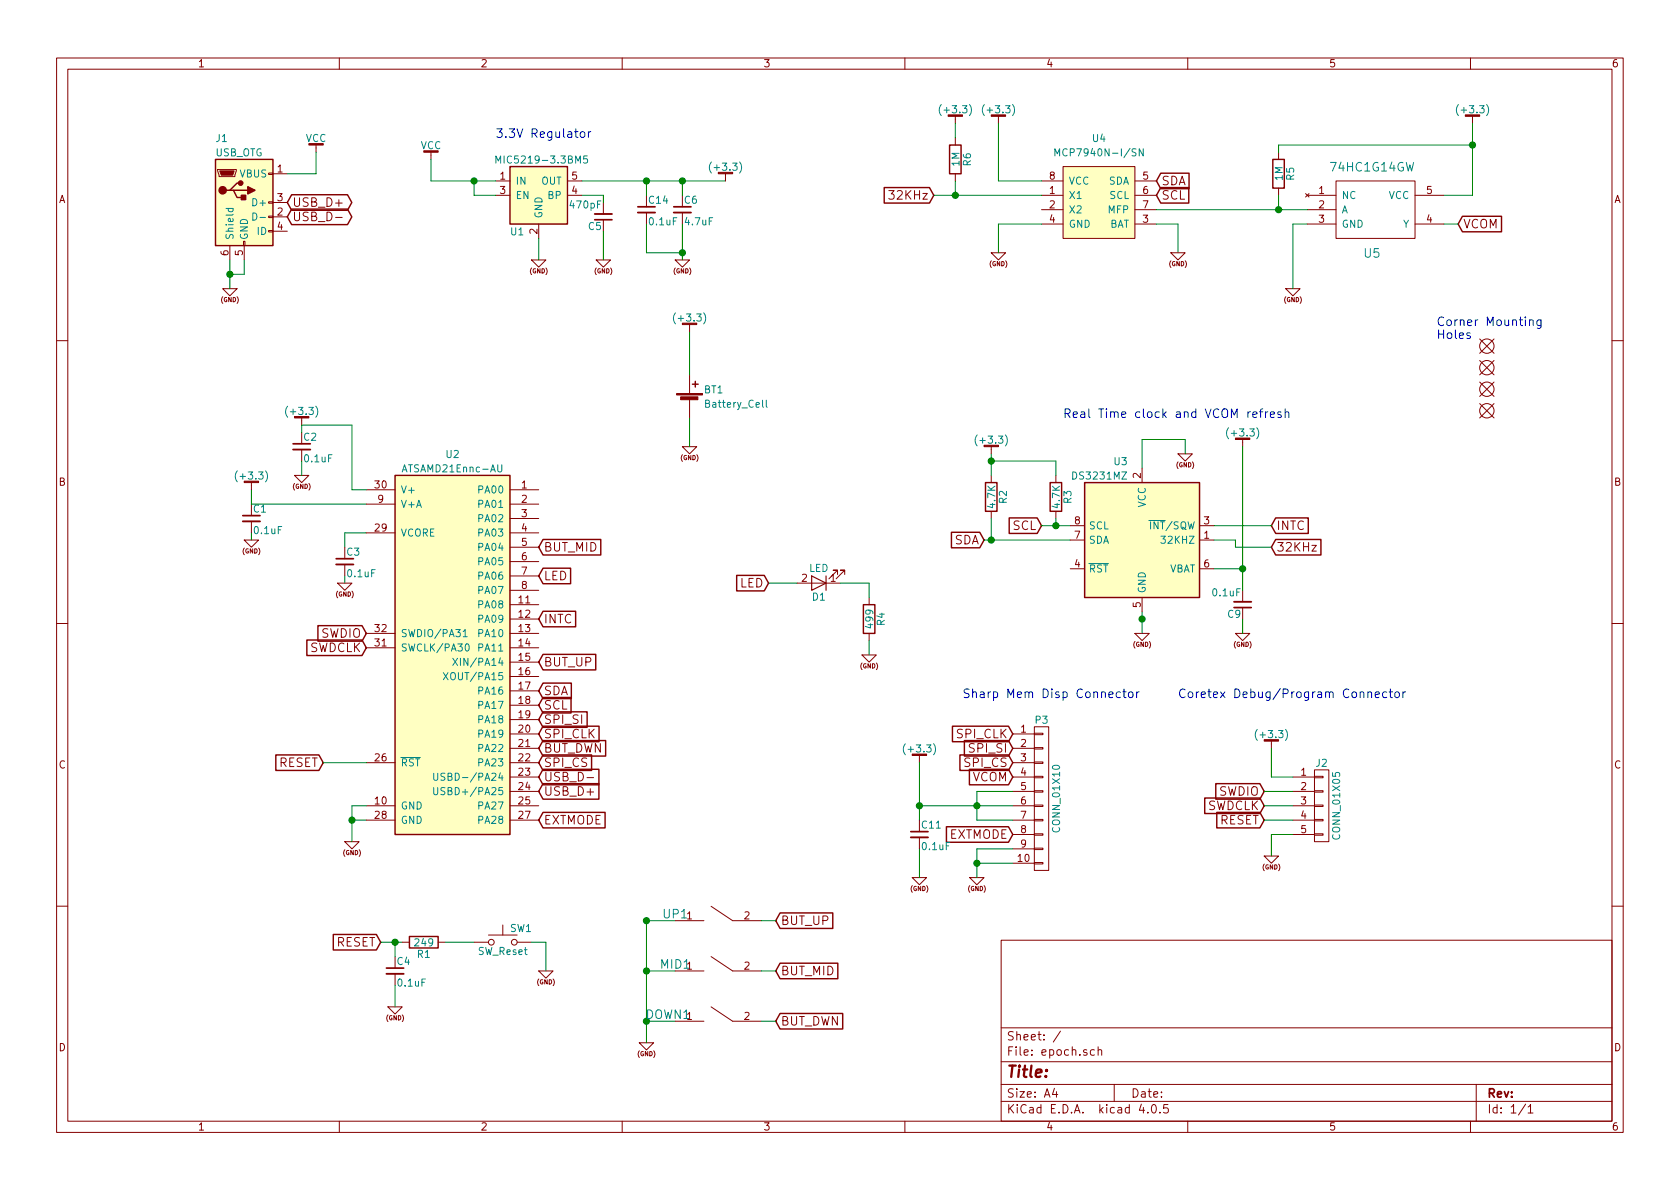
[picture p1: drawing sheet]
<svg xmlns="http://www.w3.org/2000/svg" width="297mm" height="210mm" viewBox="0 0 297 210" stroke-linecap="round" stroke-linejoin="round" font-family="sans-serif">
<g fill="none" stroke="#840000" stroke-width=".18">
<path d="M10 10.3h277v189.9h-277zM12 12.2h273v186.1h-273zM60 10.3v1.9M110 10.3v1.9M160 10.3v1.9M210 10.3v1.9M260 10.3v1.9M38.5 30h3.3v.2l-.3 1h-2.8zM47.5 38.2h.8v.3h-.8zM47.5 35.7h.8v.2h-.8zM47.5 30.6h.8v.3h-.8zM48.3 30.7h2.5"/>
<path d="M48.3 38.3h2.5M48.3 35.8h2.5M55.9 25.6v1.3M59.3 38.4h1.2M76.2 26.9v1.3M87.6 32h2.6M87.6 34.5h2.6M95.2 39.6v2.6M100.3 32h2.6M100.3 34.5h2.6M106.7 35.8v2M114.3 37.6v2"/>
<path d="M120.6 37.6v2M128.3 30.7v1.3M168.9 20.6v1.2M168.9 24.4v1.2M168.9 30.7v1.3M176.5 20.6v1.2M184.1 32h3.9M184.1 34.5h3.9M184.1 37.1h3.9M184.1 39.6h3.9M188 29.5h12.7v12.7h-12.7zM200.7 32h3.8"/>
<path d="M200.7 34.5h3.8M200.7 37.1h3.8M200.7 39.6h3.8M226.1 26.9v1.3M226.1 33.3v1.2M230.8 34.2l.6 .6M231.1 34.5h5.1M231.1 37.1h5.1M231.1 39.6h5.1M231.4 34.2l-.6 .6M236.2 32h14v10.2h-14zM250.2 34.5h5.1"/>
<path d="M250.2 39.6h5.1M260.3 20.6v1.2M39.4 51h2.5l-1.3 1.3zM40.6 43.4v2.6M43.1 42.7h.2v.7h-.2zM43.2 43.4v2.6M47.5 40.8h.8v.2h-.8zM48.3 40.9h2.5M94 46h2.5l-1.3 1.2zM105.4 46h2.5l-1.2 1.2zM119.4 46h2.5l-1.3 1.2zM121.9 57.4v1.3"/>
<path d="M175.3 44.7h2.5l-1.3 1.3zM207 44.7h2.5l-1.2 1.3zM227.3 51h2.6l-1.3 1.3zM261.6 59.9l2.6 2.6M264.2 59.9l-2.6 2.6M10 60.2h2M53.3 73.9v1.3M53.3 79.5v2M120.6 79h2.6l-1.3 1.3zM121.9 66.3v3.3M121.9 70.6v3.3M175.3 79v1.3"/>
<path d="M219.7 77.7v1.3M261.6 63.7l2.6 2.6M261.6 67.6l2.6 2.5M261.6 71.4l2.6 2.5M264.2 63.7l-2.6 2.6M264.2 67.6l-2.6 2.5M264.2 71.4l-2.6 2.5M285 60.2h2M43.2 95.5h2.5l-1.3 1.3zM44.4 85.3v1.3M44.4 92.2v2M52.1 84.1h2.5l-1.3 1.2z"/>
<path d="M61 99.8v2M64.8 86.6h5M64.8 89.1h5M64.8 94.2h5M90.2 86.6h5M90.2 89.1h5M90.2 91.7h5M90.2 94.2h5M90.2 96.8h5M90.2 99.3h5M175.3 84.1v1.2M175.3 90.4v1.3"/>
<path d="M186.7 84.1v1.2M186.7 90.4v1.3M189.2 95.5h2.6M189.2 93h2.6M201.9 82.8v2.5M208.3 80.3h2.5l-1.3 1.2zM212.1 95.5h2.5M212.1 93h2.5M10 110.3h2M59.7 103.1h2.5l-1.2 1.3zM64.8 114.5h5M64.8 112h5"/>
<path d="M90.2 101.8h5M90.2 104.4h5M90.2 106.9h5M90.2 114.5h5M90.2 109.5h5M90.2 112h5M90.2 117.1h5M90.2 119.6h5M141 103.1h7.6M148.1 101.6v-.8h-.8h.8l-1.5 1.6M149.4 101.6v-.8h-.8h.8l-1.6 1.6M152.4 115.8h2.5l-1.2 1.3z"/>
<path d="M153.7 105.7v1.2M153.7 112v1.3M189.2 100.6h2.6M200.7 112h2.5l-1.3 1.3zM201.9 105.7v2.5M212.1 100.6h2.5M218.4 112h2.6l-1.3 1.3zM219.7 104.4v2M285 110.3h2M64.8 134.9h5M90.2 129.8h5M90.2 132.3h5"/>
<path d="M90.2 134.9h5M90.2 137.4h5M90.2 139.9h5M90.2 122.2h5M90.2 124.7h5M90.2 127.2h5M103.8 137.5h1.2M162.6 133.6v1.3M179.1 129.8h3.8M179.1 132.3h3.8M179.1 134.9h3.8M179.1 137.4h3.8"/>
<path d="M179.1 139.9h3.8M182.9 139.8h1.5v.3h-1.5zM182.9 137.3h1.5v.2h-1.5zM182.9 134.7h1.5v.3h-1.5zM182.9 132.2h1.5v.3h-1.5zM182.9 129.7h1.5v.2h-1.5zM182.9 128.5h2.5v25.4h-2.5zM224.8 131.1v1.2M228.6 137.4h3.8M228.6 139.9h3.8M232.4 139.8h1.5v.3h-1.5zM232.4 137.3h1.5v.2h-1.5z"/>
<path d="M232.4 136.1h2.5v12.7h-2.5zM61 148.8h2.5l-1.3 1.3zM64.8 142.5h5M64.8 145h5M90.2 142.5h5M90.2 145h5M161.3 155.2h2.5l-1.2 1.3zM162.6 148.1v2M171.4 155.2h2.6l-1.3 1.3zM179.1 142.5h3.8M179.1 145h3.8M179.1 147.6h3.8"/>
<path d="M179.1 150.1h3.8M179.1 152.6h3.8M182.9 152.5h1.5v.3h-1.5zM182.9 150h1.5v.2h-1.5zM182.9 147.4h1.5v.3h-1.5zM182.9 144.9h1.5v.3h-1.5zM182.9 142.4h1.5v.2h-1.5zM223.5 151.4h2.6l-1.3 1.2zM228.6 142.5h3.8M228.6 145h3.8M228.6 147.6h3.8M232.4 147.4h1.5v.3h-1.5z"/>
<path d="M232.4 144.9h1.5v.3h-1.5zM232.4 142.4h1.5v.2h-1.5zM10 160.2h2M68.6 178h2.5l-1.3 1.3zM69.8 172.2v2M71.1 166.6h1.3M77.5 166.6h1.2M83.8 166.6h2.6M86.4 165.3h5M88.9 163.6v1.7M91.4 166.6h2.6M95.2 171.7h2.6l-1.3 1.3z"/>
<path d="M119.4 162.8h5.1M119.4 171.7h5.1M125.7 160.3l3.8 2.5h5.1M125.7 169.2l3.8 2.5h5.1M125.7 178l3.8 2.6h5.1M177 166.3h108v32h-108zM285 160.2h2M60 198.3v1.9M110 198.3v1.9M113 184.4h2.6l-1.3 1.3zM119.4 180.6h5.1M160 198.3v1.9"/>
<path d="M177 194.8h108M177 191.8h108M177 187.8h108M177 181.8h108M186.4 192.5l-.3 1h.9M186.8 193v1M187.5 182.3l-1.3 2M193.5 185.7l-.4-.1-.3 .3 .1 .6 .2 .1 .4-.1M194.2 185.7l.2-.1 .3 .1 .1 .9M194.2 185.1v1.5M197 191.8v3M201.8 195.2l-.4 1.1h1"/>
<path d="M202.9 196.7v.1M203.8 195.4l.1-.1a.81 .81 0 0 1 .6 .6 .81 .81 0 0 1-.3 .8l-.1 .1a.8 .8 0 0 1-.6-.6 .8 .8 0 0 1 .3-.8zM205.1 196.7v.1M206.5 195.3h-.7l-.1 .7 .2-.1 .5 .1 .2 .2-.1 .5-.2 .1-.6-.1M210 198.3v1.9M260 198.3v1.9M261 191.8v6.5M269.7 195.2l-1.2 2M270.2 195.8l.4-.5v1.5M270.2 196.8h.8"/>
<circle cx="262.9" cy="65" r="1.27"/>
<circle cx="262.9" cy="68.8" r="1.27"/>
<circle cx="262.9" cy="72.6" r="1.27"/>
<circle cx="262.9" cy="61.2" r="1.27"/>
<circle cx="86.9" cy="166.6" r=".51"/>
<circle cx="90.9" cy="166.6" r=".51"/>
</g>
<g fill="#ffffc2" stroke="#ffffc2" stroke-width=".18">
<path d="M69.8 84.1h20.4v63.5h-20.4z"/>
<path d="M90.2 29.5h10.1v10.1h-10.1z"/>
<path d="M191.8 85.3h20.3v20.4h-20.3z"/>
<path d="M38.1 28.2h10.2v15.2h-10.2z"/>
<path d="M188 29.5h12.7v12.7h-12.7z"/>
</g>
<g fill="none" stroke="#840000" stroke-width=".25">
<path d="M38.1 28.2h10.2v15.2h-10.2zM40.6 33.6h.7l.6 1.3h1.3M41.3 33.6h2.5M42.5 32.4h-.6l-1.3 1.2h-.6M51.6 37h9.8l.8 1.3-.8 1.4h-9.8l-.8-1.4zM51.6 34.4h9.8l.8 1.4-.8 1.4h-9.8l-.8-1.4zM90.2 29.5h10.1v10.1h-10.1zM156.3 33.2h8l.8 1.3-.8 1.4h-8zM167.9 25.6h2v5.1h-2zM205.2 30.6h5v2.8h-5l-.7-1.4zM205.2 33.2h5v2.7h-5l-.7-1.4zM225 28.2h2.1v5.1h-2.1z"/>
<path d="M258.6 38.2h6.9v2.8h-6.9l-.8-1.4zM122.4 67.9h1M122.9 67.4v1M69.8 84.1h20.4v63.5h-20.4zM96 95.4h10.2v2.7h-10.2l-.8-1.3zM168.2 94.1h5l.8 1.4-.8 1.4h-5zM174.2 85.3h2.1v5.1h-2.1zM178.4 91.6h5l.7 1.4-.7 1.3h-5zM185.7 85.3h2v5.1h-2zM191.8 85.3h20.3v20.4h-20.3zM225.6 91.6h5.7v2.7h-5.7l-.8-1.3zM225.6 95.4h8v2.7h-8l-.8-1.3z"/>
<path d="M54.3 113.2h9.7l.8 1.3-.8 1.4h-9.7zM56.2 110.6h7.8l.8 1.4-.8 1.4h-7.8zM96 115.7h9.3v2.8h-9.3l-.8-1.4zM96 108.1h5.8v2.7h-5.8l-.8-1.3zM96 100.5h4.9v2.7h-4.9l-.8-1.4zM130.3 101.7h4.8l.8 1.4-.8 1.4h-4.8zM152.7 106.9h2v5.1h-2zM48.8 133.5h7.6l.7 1.4-.7 1.3h-7.6zM96 136h9.9v2.8h-9.9l-.8-1.4zM96 138.6h9.9v2.7h-9.9l-.8-1.4zM96 133.5h8.6v2.7h-8.6l-.8-1.3zM96 123.3h5v2.8h-5l-.8-1.4z"/>
<path d="M96 125.9h7.8v2.7h-7.8l-.8-1.4zM96 128.4h9.9v2.8h-9.9l-.8-1.4zM96 120.8h5v2.7h-5l-.8-1.3zM96 131h11.1v2.7h-11.1l-.8-1.4zM168.4 128.4h9.9l.8 1.4-.8 1.4h-9.9zM169.7 133.5h8.6l.8 1.4-.8 1.3h-8.6zM170.5 131h7.8l.8 1.3-.8 1.4h-7.8zM171.4 136h6.9l.8 1.4-.8 1.4h-6.9zM215 138.6h7.8l.7 1.3-.7 1.4h-7.8zM96 143.7h11v2.7h-11l-.8-1.4zM167.3 146.2h11l.8 1.4-.8 1.3h-11zM213 141.1h9.8l.7 1.4-.7 1.4h-9.8z"/>
<path d="M215.1 143.7h7.7l.7 1.3-.7 1.4h-7.7zM58.9 165.2h7.6l.8 1.4-.8 1.4h-7.6zM72.4 165.6h5.1v2h-5.1zM137.9 161.4h9.3v2.8h-9.3l-.7-1.4zM137.9 170.3h10.2v2.8h-10.2l-.7-1.4zM137.9 179.2h11.1v2.8h-11.1l-.7-1.4z"/>
</g>
<g fill="none" stroke="#008484" stroke-width=".18">
<path d="M166.4 18.5a1.51 1.51 0 0 0 0 1.9M171.4 18.5a1.51 1.51 0 0 1 0 1.9M174 18.5a1.51 1.51 0 0 0 0 1.9M179 18.5a1.51 1.51 0 0 1 0 1.9M257.9 18.5a1.51 1.51 0 0 0 0 1.9M262.8 18.5a1.51 1.51 0 0 1 0 1.9M40 36.8h1.2M40.4 36.8v.4l.2 .2 .5-.1v-.5M44.7 37.7a.64 .64 0 0 1 .7 .6 .64 .64 0 0 1-.7 .6zM46 38.4h.9M87.7 28.8v-1.2l.4 .9 .4-.9v1.2M103.8 27.6h-.6v.6l.2-.1 .4 .1v.5l-.1 .1-.5-.1"/>
<path d="M125.8 28.6a1.51 1.51 0 0 0 0 2M130.8 28.6a1.51 1.51 0 0 1 0 2M186.5 27.6v-1.3l.4 .9 .5-.9v1.3M202.1 26.3v1.3l-.7-1.3v1.3M119.4 55.3a1.51 1.51 0 0 0 0 2M124.4 55.3a1.51 1.51 0 0 1 0 2M50.9 71.8a1.51 1.51 0 0 0 0 2M55.8 71.8a1.51 1.51 0 0 1 0 2M135.5 70.8v1l.2 .2M172.8 76.9a1.51 1.51 0 0 0 0 2M177.7 76.9a1.51 1.51 0 0 1 0 2M217.2 75.6a1.51 1.51 0 0 0 0 2"/>
<path d="M222.2 75.6a1.51 1.51 0 0 1 0 2M42 83.3a1.51 1.51 0 0 0 0 1.9M46.9 83.3a1.51 1.51 0 0 1 0 1.9M88 82.2v1l.2 .3h.3l.2-.3v-1M192.5 99.7h3.5M203.1 92h2.9M78.4 118.9l.8 1.3M79.2 118.9l-.8 1.3M80.1 116.4l.8 1.3M80.9 116.4l-.8 1.3M81.9 111.7l.3-.4v1.3M81.9 112.6h.7"/>
<path d="M82.3 114l.2-.1a.67 .67 0 0 1 .5 .6 .67 .67 0 0 1-.5 .6l-.2-.1-.1-.4zM70.9 134h3.4M76.7 136.7v1l.2 .3h.3l.2-.3v-1M76.7 139.3v1l.2 .2h.3l.2-.2v-1M78.7 136.8h-.7v.4l.5 .2 .2 .3-.3 .3-.4-.1M160.1 131.5a1.51 1.51 0 0 0 0 2M165 131.5a1.51 1.51 0 0 1 0 2M222.3 129a1.51 1.51 0 0 0 0 1.9M227.3 129a1.51 1.51 0 0 1 0 1.9"/>
</g>
<path d="M105.2 37.8h3M112.8 37.6h3M119.1 37.6h3.1M51.8 79.5h3.1M42.9 92.2h3.1M59.4 99.8h3.1M218.2 106.4h3M161 148.1h3.1M68.3 172.2h3.1" fill="none" stroke="#840000" stroke-width=".33"/>
<path d="M105.2 38.9h3M112.8 36.6h3M119.1 36.6h3.1M51.8 78.5h3.1M42.9 91.2h3.1M59.4 98.8h3.1M218.2 107.4h3M161 147.1h3.1M68.3 171.2h3.1" fill="none" stroke="#840000" stroke-width=".3"/>
<g fill="none" stroke="#0000c2" stroke-width=".18">
<path d="M102.7 23.4l.4-.1 .3 .3v.4l-.3 .3-.4-.1-.1-.2v-.4zM104 23.3v1M104.5 23.3l-.3 .1-.2 .2M270.4 56.7l.1-.1a.36 .36 0 0 1 .6 .2v.8M270.4 56.6v1M272.5 56.6v1.2l-.3 .3-.4-.1M272.5 56.6a.48 .48 0 0 0-.7 .1v.7a.48 .48 0 0 0 .7 .1M221.5 73.3l.7-.1v-.3l-.5-.1-.2 .2 .1 .8h.6M222.7 72.8h.6M223.3 72.3l-.3 .1-.1 .1v1.3M223.7 72.8v1M224.2 72.8l-.3 .1-.2 .2"/>
<path d="M224.6 73.3l.7-.1v-.3l-.5-.1-.2 .2 .1 .8h.6M226.5 72.9l-.4-.1-.2 .2 .1 .2 .5 .2v.4h-.6M227.2 73l.1-.1a.36 .36 0 0 1 .6 .1v.8M227.2 72.3v1.5M198.1 122.4a.48 .48 0 0 0-.7 .1v.7a.48 .48 0 0 0 .7 .1M198.5 122.3h.6M198.7 121.8v1.4l.4 .2M199.6 122.5l.2-.2 .5 .2v.6l-.1 .2-.4 .1-.2-.2zM201 122.3v1.1M201.4 122.3l-.3 .1-.1 .3M241.9 122.5v-.1a.36 .36 0 0 1 .6 .2v.8M243.2 122.9l.7-.2-.1-.3-.4-.1-.2 .3v.7h.6"/>
<path d="M245.2 122.4a.48 .48 0 0 0-.7 .1v.7a.48 .48 0 0 0 .7 .1M245.6 122.3h.6M245.8 121.8v1.4l.4 .2M246.8 122.4l.3-.1 .3 .4v.4l-.3 .3-.3-.1-.2-.2v-.4zM248.1 122.3v1.1M248.5 122.3l-.3 .1-.1 .3"/>
</g>
<g fill="#840000" stroke="#840000" stroke-width=".25">
<path d="M42.7 34.5h.7v.8h-.7z"/>
<path d="M43.8 33l1.3 .6-1.3 .7z"/>
<circle cx="39.4" cy="33.6" r=".63"/>
<circle cx="42.5" cy="32.4" r=".38"/>
</g>
<g fill="#840000" stroke="#840000" stroke-width=".18">
<path d="M38.9 30.2h2.5l-.3 .8h-2z"/>
<path d="M119.6 69.6h4.6v.2h-4.6z"/>
<path d="M120.3 70.2h3.1v.5h-3.1z"/>
</g>
<path d="M143.5 101.8l2.5 1.3-2.5 1.3zM146 101.8v2.6" fill="none" stroke="#840000" stroke-width=".2"/>
<g fill="none" stroke="#008400" stroke-width=".18">
<path d="M55.9 26.9v3.8h-5.1M76.2 28.2v3.8h11.4M83.8 32v2.5h3.8M102.9 34.5h3.8v1.3M102.9 32h25.4M114.3 32v2.5M114.3 39.6v5.1h6.3M120.6 32v2.5M120.6 39.6v6.4M165.1 34.5h19M168.9 21.8v2.6M168.9 32v2.5"/>
<path d="M176.5 21.8v10.2h7.6M184.1 39.6h-7.6v5.1M204.5 37.1h26.6M204.5 39.6h3.8v5.1M226.1 34.5v2.6M231.1 39.6h-2.5v11.4M255.3 39.6h2.5M260.3 21.8v12.7h-5M260.3 25.6h-34.2v1.3M40.6 46v5M43.2 46v2.5h-2.6M95.2 42.2v3.8"/>
<path d="M106.7 40.9v5.1M121.9 58.7v7.6M53.3 76.4v-1.2h8.9v11.4h2.6M121.9 73.9v5.1M219.7 79v25.4M44.4 86.6v2.5h20.4M44.4 94.2v1.3M53.3 81.5v2.6M64.8 94.2h-3.8v2.6M174 95.5h15.2M175.3 80.3v3.8M175.3 91.7v3.8"/>
<path d="M175.3 81.5h11.4v2.6M184.1 93h5.1M186.7 91.7v1.3M209.5 80.3v-2.6h-7.6v5.1M214.6 93h10.2M214.6 95.5h3.8v1.3h6.4M61 101.8v1.3M135.9 103.1h5.1M148.6 103.1h5.1v2.6M153.7 113.3v2.5M201.9 108.2v3.8M214.6 100.6h5.1"/>
<path d="M219.7 109.5v2.5M57.1 134.9h7.7M162.6 134.9v10.1M179.1 139.9h-6.4v5.1h6.4M223.5 139.9h5.1M224.8 132.3v5.1h3.8M62.2 145h2.6M64.8 142.5h-2.6v6.3M162.6 142.5h16.5M162.6 150.1v5.1M172.7 152.6h6.4M179.1 150.1h-6.4v5.1"/>
<path d="M223.5 145h5.1M223.5 142.5h5.1M228.6 147.6h-3.8v3.8M67.3 166.6h3.8M69.8 166.6v2.6M69.8 174.2v3.8M78.7 166.6h5.1M94 166.6h2.5v5.1M114.3 171.7h5.1M119.4 162.8h-5.1v21.6M134.6 162.8h2.6M134.6 171.7h2.6"/>
<path d="M114.3 180.6h5.1M134.6 180.6h2.6"/>
</g>
<g fill="#008400" stroke="#008400" stroke-width=".25">
<circle cx="62.2" cy="145" r=".51"/>
<circle cx="172.7" cy="152.6" r=".51"/>
<circle cx="172.7" cy="142.5" r=".51"/>
<circle cx="162.6" cy="142.5" r=".51"/>
<circle cx="226.1" cy="37.1" r=".51"/>
<circle cx="260.3" cy="25.6" r=".51"/>
<circle cx="69.9" cy="166.6" r=".51"/>
<circle cx="201.9" cy="109.5" r=".51"/>
<circle cx="219.7" cy="100.6" r=".51"/>
<circle cx="175.3" cy="95.5" r=".51"/>
<circle cx="186.7" cy="93" r=".51"/>
<circle cx="175.3" cy="81.5" r=".51"/>
<circle cx="114.3" cy="171.7" r=".51"/>
<circle cx="114.3" cy="180.6" r=".51"/>
<circle cx="40.6" cy="48.5" r=".51"/>
<circle cx="83.8" cy="32" r=".51"/>
<circle cx="120.7" cy="32" r=".51"/>
<circle cx="114.3" cy="32" r=".51"/>
<circle cx="120.7" cy="44.7" r=".51"/>
<circle cx="168.9" cy="34.5" r=".51"/>
<circle cx="114.3" cy="162.8" r=".51"/>
</g>
<text font-size="2.8" fill="#840000" x="178" y="190.5">Title:</text>
<g font-size="2.1" fill="#0000c2">
<text x="87.6" y="24.4">3.3V Regulator</text>
<text x="254" y="57.7">Corner Mounting</text>
<text x="254" y="59.9">Holes</text>
<text x="188" y="73.9">Real Time clock and VCOM refresh</text>
<text x="170.2" y="123.4">Sharp Mem Disp Connector</text>
<text x="208.3" y="123.4">Coretex Debug/Program Connector</text>
</g>
<g font-size="2.1" fill="#840000">
<text x="157.7" y="35.3">32KHz</text>
<text x="205.4" y="32.8">SDA</text>
<text x="205.4" y="35.3">SCL</text>
<text x="51.7" y="39.1">USB_D-</text>
<text x="51.7" y="36.6">USB_D+</text>
<text x="258.7" y="40.4">VCOM</text>
<text x="179" y="93.7">SCL</text>
<text x="225.7" y="93.7">INTC</text>
<text x="96.2" y="97.5">BUT_MID</text>
<text x="168.6" y="96.3">SDA</text>
<text x="225.7" y="97.5">32KHz</text>
<text x="96.2" y="102.6">LED</text>
<text x="130.7" y="103.9">LED</text>
<text x="56.7" y="112.8">SWDIO</text>
<text x="96.2" y="110.2">INTC</text>
<text x="54.5" y="115.3">SWDCLK</text>
<text x="96.2" y="117.9">BUT_UP</text>
<text x="96.2" y="125.5">SCL</text>
<text x="96.2" y="122.9">SDA</text>
<text x="96.2" y="128">SPI_SI</text>
<text x="96.2" y="130.6">SPI_CLK</text>
<text x="169.2" y="130.6">SPI_CLK</text>
<text x="49.1" y="135.6">RESET</text>
<text x="96.2" y="135.6">SPI_CS</text>
<text x="96.2" y="133.1">BUT_DWN</text>
<text x="170.6" y="135.6">SPI_CS</text>
<text x="171.6" y="133.1">SPI_SI</text>
<text x="96.2" y="138.2">USB_D-</text>
<text x="96.2" y="140.7">USB_D+</text>
<text x="171.8" y="138.2">VCOM</text>
<text x="213.3" y="143.3">SWDCLK</text>
<text x="215.4" y="140.7">SWDIO</text>
<text x="96.2" y="145.8">EXTMODE</text>
<text x="167.7" y="148.3">EXTMODE</text>
<text x="215.5" y="145.8">RESET</text>
<text x="59.3" y="167.4">RESET</text>
<text x="138.1" y="163.6">BUT_UP</text>
<text x="138.1" y="172.5">BUT_MID</text>
<text x="138.1" y="181.4">BUT_DWN</text>
<text x="178" y="184">Sheet: /</text>
<text x="178" y="186.7">File: epoch.sch</text>
<text x="178" y="196.9">KiCad E.D.A. kicad 4.0.5</text>
<text x="178" y="194.1">Size: A4</text>
<text x="200" y="194.1">Date:</text>
<text x="263" y="194.1">Rev:</text>
<text x="263" y="196.9">Id: 1/1</text>
</g>
<g font-size="2.1" fill="#008484">
<text x="235.4" y="30.3">74HC1G14GW</text>
<text x="241.2" y="45.6">U5</text>
<text x="117.3" y="162.4">UP1</text>
<text x="116.8" y="171.3">MID1</text>
<text x="114.2" y="180.2">DOWN1</text>
</g>
<g font-size="1.8" fill="#840000">
<text x="35" y="11.9">1</text>
<text x="85" y="11.9">2</text>
<text x="135" y="11.9">3</text>
<text x="185" y="11.9">4</text>
<text x="235" y="11.9">5</text>
<text x="285" y="11.9">6</text>
<text x="10.4" y="35.9">A</text>
<text x="49" y="30.5">1</text>
<text x="49" y="35.6">3</text>
<text x="88.4" y="31.7">1</text>
<text x="88.4" y="34.3">3</text>
<text x="101.1" y="34.3">4</text>
<text x="101.1" y="31.7">5</text>
<text x="185.6" y="34.3">1</text>
<text x="185.6" y="31.7">8</text>
<text x="202.1" y="31.7">5</text>
<text x="202.1" y="34.3">6</text>
<text x="233.2" y="34.3">1</text>
<text x="252.2" y="34.3">5</text>
<text x="285.4" y="35.9">A</text>
<text x="49" y="38.1">2</text>
<text x="49" y="40.6">4</text>
<text x="95" y="41.4" transform="rotate(-90 95 41.4)">2</text>
<text x="185.6" y="36.8">2</text>
<text x="185.6" y="39.4">4</text>
<text x="202.1" y="39.4">3</text>
<text x="202.1" y="36.8">7</text>
<text x="233.2" y="36.8">2</text>
<text x="233.2" y="39.4">3</text>
<text x="252.2" y="39.4">4</text>
<text x="40.4" y="45.2" transform="rotate(-90 40.4 45.2)">6</text>
<text x="42.9" y="45.2" transform="rotate(-90 42.9 45.2)">5</text>
<text x="10.4" y="85.9">B</text>
<text x="66.3" y="86.4">30</text>
<text x="66.8" y="88.9">9</text>
<text x="92.2" y="86.4">1</text>
<text x="92.2" y="88.9">2</text>
<text x="201.7" y="84.6" transform="rotate(-90 201.7 84.6)">2</text>
<text x="285.4" y="85.9">B</text>
<text x="66.3" y="94">29</text>
<text x="92.2" y="91.4">3</text>
<text x="92.2" y="94">4</text>
<text x="190" y="95.2">7</text>
<text x="190" y="92.7">8</text>
<text x="212.9" y="95.2">1</text>
<text x="212.9" y="92.7">3</text>
<text x="92.2" y="96.5">5</text>
<text x="92.2" y="99.1">6</text>
<text x="92.2" y="101.6">7</text>
<text x="190" y="100.3">4</text>
<text x="212.9" y="100.3">6</text>
<text x="91.7" y="106.7">11</text>
<text x="92.2" y="104.1">8</text>
<text x="141.8" y="102.9">2</text>
<text x="146.8" y="102.9">1</text>
<text x="201.7" y="107.4" transform="rotate(-90 201.7 107.4)">5</text>
<text x="66.3" y="111.8">32</text>
<text x="91.7" y="109.2">12</text>
<text x="91.7" y="111.8">13</text>
<text x="66.3" y="114.3">31</text>
<text x="91.7" y="114.3">14</text>
<text x="91.7" y="116.8">15</text>
<text x="91.7" y="119.4">16</text>
<text x="91.7" y="121.9">17</text>
<text x="91.7" y="124.5">18</text>
<text x="91.7" y="129.5">20</text>
<text x="91.7" y="127">19</text>
<text x="180.5" y="129.5">1</text>
<text x="10.4" y="135.9">C</text>
<text x="66.3" y="134.6">26</text>
<text x="91.7" y="132.1">21</text>
<text x="91.7" y="134.6">22</text>
<text x="91.7" y="137.2">23</text>
<text x="180.5" y="132.1">2</text>
<text x="180.5" y="134.6">3</text>
<text x="180.5" y="137.2">4</text>
<text x="230" y="137.2">1</text>
<text x="285.4" y="135.9">C</text>
<text x="66.3" y="142.2">10</text>
<text x="91.7" y="139.7">24</text>
<text x="91.7" y="142.2">25</text>
<text x="180.5" y="139.7">5</text>
<text x="180.5" y="142.2">6</text>
<text x="230" y="139.7">2</text>
<text x="230" y="142.2">3</text>
<text x="66.3" y="144.8">28</text>
<text x="91.7" y="144.8">27</text>
<text x="180.5" y="144.8">7</text>
<text x="180.5" y="147.3">8</text>
<text x="180.5" y="149.9">9</text>
<text x="230" y="144.8">4</text>
<text x="230" y="147.3">5</text>
<text x="180" y="152.4">10</text>
<text x="121.4" y="162.6">1</text>
<text x="131.6" y="162.6">2</text>
<text x="121.4" y="171.4">1</text>
<text x="131.6" y="171.4">2</text>
<text x="10.4" y="185.9">D</text>
<text x="121.4" y="180.3">1</text>
<text x="131.6" y="180.3">2</text>
<text x="285.4" y="185.9">D</text>
<text x="35" y="199.9">1</text>
<text x="85" y="199.9">2</text>
<text x="135" y="199.9">3</text>
<text x="185" y="199.9">4</text>
<text x="235" y="199.9">5</text>
<text x="285" y="199.9">6</text>
</g>
<g font-size="1.8" fill="#008484">
<text x="166.6" y="20">(+3.3)</text>
<text x="174.2" y="20">(+3.3)</text>
<text x="258" y="20">(+3.3)</text>
<text x="38" y="27.6">USB_OTG</text>
<text x="38.2" y="25.1">J1</text>
<text x="54" y="25.1">VCC</text>
<text x="74.3" y="26.4">VCC</text>
<text x="88.8" y="28.9">MIC5219-3.3BM5</text>
<text x="169.6" y="29.4" transform="rotate(-90 169.6 29.4)">1M</text>
<text x="171.7" y="29.3" transform="rotate(-90 171.7 29.3)">R6</text>
<text x="187.7" y="27.6">MCP7940N-I/SN</text>
<text x="193.2" y="25.1">U4</text>
<text x="42.3" y="31.4">VBUS</text>
<text x="91.2" y="32.6">IN</text>
<text x="91.2" y="35.2">EN</text>
<text x="95.6" y="32.6">OUT</text>
<text x="96.9" y="35.2">BP</text>
<text x="125.9" y="30.2">(+3.3)</text>
<text x="189" y="35.2">X1</text>
<text x="189" y="32.6">VCC</text>
<text x="195.9" y="32.6">SDA</text>
<text x="196.1" y="35.2">SCL</text>
<text x="226.8" y="31.9" transform="rotate(-90 226.8 31.9)">1M</text>
<text x="228.8" y="31.8" transform="rotate(-90 228.8 31.8)">R5</text>
<text x="237.2" y="35.2">NC</text>
<text x="245.4" y="35.2">VCC</text>
<text x="44.9" y="36.4">D+</text>
<text x="45.5" y="41.5">ID</text>
<text x="90.3" y="41.6">U1</text>
<text x="95.9" y="38.6" transform="rotate(-90 95.9 38.6)">GND</text>
<text x="100.9" y="36.8">470pF</text>
<text x="104.1" y="40.7">C5</text>
<text x="114.8" y="36">C14</text>
<text x="114.9" y="39.8">0.1uF</text>
<text x="121" y="36">C6</text>
<text x="121.2" y="39.8">4.7uF</text>
<text x="189" y="37.7">X2</text>
<text x="189" y="40.3">GND</text>
<text x="195.9" y="37.7">MFP</text>
<text x="196" y="40.3">BAT</text>
<text x="237.2" y="37.7">A</text>
<text x="237.2" y="40.3">GND</text>
<text x="248" y="40.3">Y</text>
<text x="41.3" y="42.4" transform="rotate(-90 41.3 42.4)">Shield</text>
<text x="43.8" y="42.4" transform="rotate(-90 43.8 42.4)">GND</text>
<text x="119.6" y="56.8">(+3.3)</text>
<text x="124.5" y="69.5">BT1</text>
<text x="51" y="73.3">(+3.3)</text>
<text x="53.7" y="77.9">C2</text>
<text x="125" y="72.1">Battery_Cell</text>
<text x="217.4" y="77.2">(+3.3)</text>
<text x="53.9" y="81.7">0.1uF</text>
<text x="71.5" y="83.5">ATSAMD21Ennc-AU</text>
<text x="78.9" y="81">U2</text>
<text x="172.9" y="78.4">(+3.3)</text>
<text x="197" y="82.2">U3</text>
<text x="42.1" y="84.8">(+3.3)</text>
<text x="70.9" y="89.8">V+A</text>
<text x="70.9" y="87.2">V+</text>
<text x="84.7" y="87.2">PA00</text>
<text x="84.7" y="89.8">PA01</text>
<text x="176" y="89.7" transform="rotate(-90 176 89.7)">4.7K</text>
<text x="178" y="89" transform="rotate(-90 178 89)">R2</text>
<text x="187.4" y="89.7" transform="rotate(-90 187.4 89.7)">4.7K</text>
<text x="189.4" y="89" transform="rotate(-90 189.4 89)">R3</text>
<text x="189.9" y="84.8">DS3231MZ</text>
<text x="202.6" y="89.8" transform="rotate(-90 202.6 89.8)">VCC</text>
<text x="44.8" y="90.6">C1</text>
<text x="45" y="94.4">0.1uF</text>
<text x="70.9" y="94.9">VCORE</text>
<text x="84.7" y="92.3">PA02</text>
<text x="84.7" y="94.9">PA03</text>
<text x="192.5" y="93.6">SCL</text>
<text x="203.8" y="93.6">INT/SQW</text>
<text x="61.3" y="98.2">C3</text>
<text x="84.7" y="97.4">PA04</text>
<text x="84.7" y="99.9">PA05</text>
<text x="143" y="101.1">LED</text>
<text x="192.5" y="101.2">RST</text>
<text x="192.5" y="96.1">SDA</text>
<text x="205.7" y="96.1">32KHZ</text>
<text x="206.5" y="101.2">VBAT</text>
<text x="61.5" y="102.1">0.1uF</text>
<text x="84.7" y="102.5">PA06</text>
<text x="84.7" y="105">PA07</text>
<text x="84.7" y="107.6">PA08</text>
<text x="143.7" y="106.2">D1</text>
<text x="202.6" y="104.9" transform="rotate(-90 202.6 104.9)">GND</text>
<text x="214.5" y="105.4">0.1uF</text>
<text x="70.9" y="112.6">SWDIO/PA31</text>
<text x="84.7" y="110.1">PA09</text>
<text x="84.7" y="112.6">PA10</text>
<text x="154.4" y="110.9" transform="rotate(-90 154.4 110.9)">499</text>
<text x="156.4" y="110.6" transform="rotate(-90 156.4 110.6)">R4</text>
<text x="217.1" y="109.2">C9</text>
<text x="70.9" y="115.2">SWCLK/PA30</text>
<text x="81.3" y="117.7">XIN/PA14</text>
<text x="84.7" y="115.2">PA11</text>
<text x="79.3" y="120.3">XOUT/PA15</text>
<text x="84.7" y="122.8">PA16</text>
<text x="84.7" y="125.3">PA17</text>
<text x="84.7" y="130.4">PA19</text>
<text x="84.7" y="127.9">PA18</text>
<text x="183.1" y="128">P3</text>
<text x="222.5" y="130.5">(+3.3)</text>
<text x="70.9" y="135.5">RST</text>
<text x="84.7" y="133">PA22</text>
<text x="84.7" y="135.5">PA23</text>
<text x="160.2" y="133">(+3.3)</text>
<text x="232.7" y="135.6">J2</text>
<text x="70.9" y="143.1">GND</text>
<text x="78.2" y="140.6">USBD+/PA25</text>
<text x="78.6" y="138">USBD-/PA24</text>
<text x="84.7" y="143.1">PA27</text>
<text x="70.9" y="145.7">GND</text>
<text x="84.7" y="145.7">PA28</text>
<text x="163" y="146.5">C11</text>
<text x="187.4" y="146.9" transform="rotate(-90 187.4 146.9)">CONN_01X10</text>
<text x="236.9" y="148.1" transform="rotate(-90 236.9 148.1)">CONN_01X05</text>
<text x="163.1" y="150.3">0.1uF</text>
<text x="73.5" y="167.3">249</text>
<text x="90.2" y="164.8">SW1</text>
<text x="70.2" y="170.6">C4</text>
<text x="73.8" y="169.4">R1</text>
<text x="84.6" y="168.9">SW_Reset</text>
<text x="70.4" y="174.4">0.1uF</text>
</g>
<g font-size="1.1" fill="#840000">
<text x="175" y="47">(GND)</text>
<text x="206.8" y="47">(GND)</text>
<text x="39.1" y="53.4">(GND)</text>
<text x="93.7" y="48.3">(GND)</text>
<text x="105.2" y="48.3">(GND)</text>
<text x="119.1" y="48.3">(GND)</text>
<text x="227.1" y="53.4">(GND)</text>
<text x="120.4" y="81.3">(GND)</text>
<text x="208" y="82.6">(GND)</text>
<text x="51.8" y="86.4">(GND)</text>
<text x="42.9" y="97.8">(GND)</text>
<text x="59.4" y="105.5">(GND)</text>
<text x="152.1" y="118.2">(GND)</text>
<text x="200.4" y="114.3">(GND)</text>
<text x="218.2" y="114.3">(GND)</text>
<text x="60.7" y="151.2">(GND)</text>
<text x="223.3" y="153.7">(GND)</text>
<text x="161" y="157.5">(GND)</text>
<text x="171.2" y="157.5">(GND)</text>
<text x="95" y="174">(GND)</text>
<text x="68.3" y="180.4">(GND)</text>
<text x="112.8" y="186.7">(GND)</text>
</g>
</svg>
